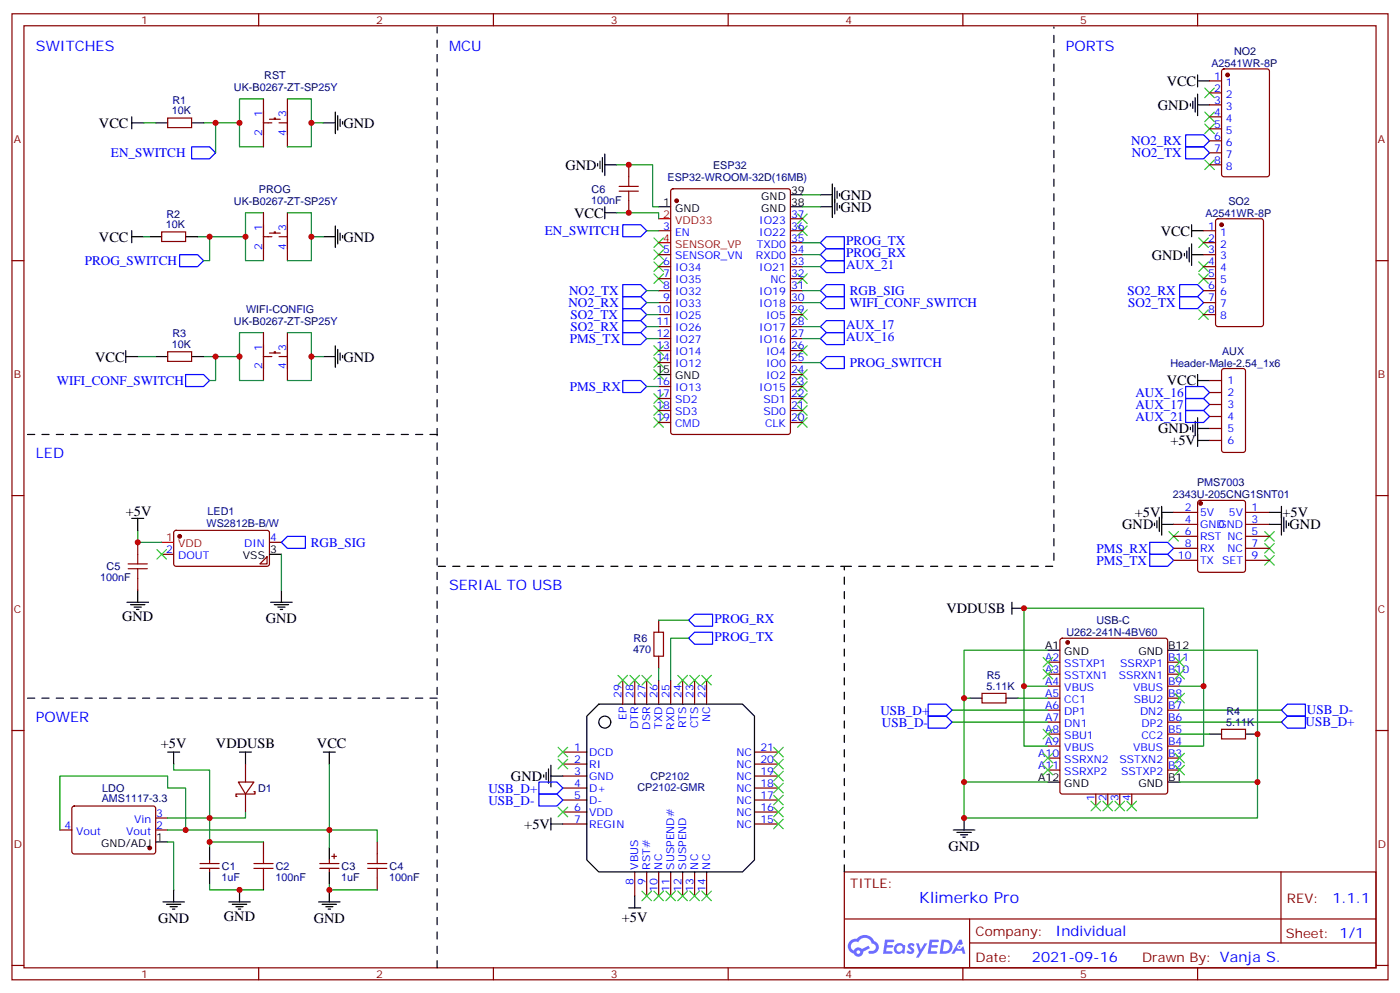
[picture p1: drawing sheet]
<svg xmlns="http://www.w3.org/2000/svg" width="412mm" height="292mm" viewBox="0 0 412 292" stroke-linecap="round" stroke-linejoin="round" font-family="sans-serif">
<g fill="none" stroke="#870000" stroke-width=".35">
<path d="M3.5 4.1h405.4v284.3h-405.4zM7.1 7.6h398.2v277.3h-398.2zM76.2 4.1v3.5M145.3 4.1v3.5M214.5 4.1v3.5M283.6 4.1v3.5M352.8 4.1v3.5M3.5 76.7h3.6M405.3 76.7h3.6M3.5 145.9h3.6M405.3 145.9h3.6M3.5 215h3.6"/>
<path d="M405.3 215h3.6M248.7 256.6h156.6v28.3h-156.6zM377.3 256.7v20.8M248.7 270.5h156.5M285.6 277.5h119.6M285.6 270.5v14.1M3.5 284.2h3.6M76.2 284.9v3.5M145.3 284.9v3.5M214.5 284.9v3.5M283.6 284.9v3.5M352.8 284.9v3.5"/>
<path d="M405.3 284.2h3.6"/>
</g>
<g fill="#5487ff">
<path d="M267.7 277.8a1.22 1.22 0 0 1 1.7 .3l-.4 .6a.47 .47 0 0 0-.3-.4 .47 .47 0 0 0-.5 .1l.1 .3a1.14 1.14 0 0 1 .8 1.7 1.14 1.14 0 0 1-1.9 0l-.2-.2 .5-.5 .7 .4a.29 .29 0 0 0 .3-.2 .29 .29 0 0 0-.2-.4 1.04 1.04 0 0 1-.6-1.7z"/>
<path d="M260.7 276.6h2.4l.3 .2-.2 .5h-1.8l-.1 .9h1.5l.3 .3-.3 .4h-1.6l-.2 1.1 1.7 .1 .2 .3-.2 .3h-2.6z"/>
<path d="M273.8 276.6h2.4l.3 .2-.1 .5h-1.8l-.2 .9h1.6l.3 .3-.4 .4h-1.6l-.1 1.1 1.7 .1 .2 .3-.2 .3h-2.6z"/>
<path d="M282.6 276.6h.7l.3 1.2-.6 .3a.69 .69 0 0 0-1 .3 .69 .69 0 0 0 .4 1 .69 .69 0 0 0 .9-.6l.5-.3 .6 2.2h-.8l-.2-.9h-1.8l-.5 .9h-.8z"/>
<path d="M269.8 277.7h.8l.6 1.8 1.1-1.8h.9l-2.6 4.1h-.8l.9-1.5z"/>
<path d="M277.4 276.6l-.6 4.1h1.3a2.11 2.11 0 0 0 2.5-2.1 2.11 2.11 0 0 0-2.5-2zM278.1 277.3a1.39 1.39 0 0 1 1.7 1.4 1.39 1.39 0 0 1-1.8 1.3h-.3z"/>
<path d="M263.7 278.2a1.54 1.54 0 0 0-.1 2.1 1.54 1.54 0 0 0 2.2 .2l.6 .2 .3-2.3-.2-.2-.4-.1a1.49 1.49 0 0 0-2.4 .1zM264 279.2a.94 .94 0 0 1 1.8 0 .94 .94 0 0 1-1.8 0z"/>
<path d="M250.4 276.9a2.18 2.18 0 0 0 1.1 3.8 1.44 1.44 0 0 0 1.6 .9 1.44 1.44 0 0 0 1.2-1.5l2-1-.5-.7-1.9 .9a1.47 1.47 0 0 0-2.4 .5 1.39 1.39 0 0 1-.7-2 1.39 1.39 0 0 1 2-.4 2.12 2.12 0 0 1 2.2-1.3 2.12 2.12 0 0 1 1.9 1.6 1.14 1.14 0 0 1 1.1 1.5 1.14 1.14 0 0 1-1.7 .7 .43 .43 0 0 0-.5 .3 .43 .43 0 0 0 .4 .5 1.98 1.98 0 0 0 2.5-1.2 1.98 1.98 0 0 0-1.2-2.5 3.1 3.1 0 0 0-5.3-.7l-.9 .1zM252.3 280.2a.55 .55 0 0 1 1.1 0 .55 .55 0 0 1-1.1 0z"/>
<circle cx="282.6" cy="278.7" r=".26"/>
</g>
<g fill="none" stroke="#3c3" stroke-width=".35">
<path d="M354.9 25.9l2.8 2.9M354.9 36.5l2.8 2.8M354.9 33l2.8 2.8M357.7 25.9l-2.8 2.9M357.7 36.5l-2.8 2.8M357.7 33l-2.8 2.8M354.9 47.1l2.8 2.8M357.7 47.1l-2.8 2.8M192.6 70l2.8 2.8M192.6 73.6l2.8 2.8M192.6 77.1l2.8 2.8M195.4 70l-2.8 2.8"/>
<path d="M195.4 73.6l-2.8 2.8M195.4 77.1l-2.8 2.8M234.9 63l2.9 2.8M234.9 66.5l2.9 2.8M237.8 63l-2.9 2.8M237.8 66.5l-2.9 2.8M353.1 77.1l2.9 2.8M353.1 70l2.9 2.8M356 77.1l-2.9 2.8M356 70l-2.9 2.8M192.6 80.6l2.8 2.8M195.4 80.6l-2.8 2.8"/>
<path d="M234.9 80.6l2.9 2.8M234.9 91.2l2.9 2.8M237.8 80.6l-2.9 2.8M237.8 91.2l-2.9 2.8M353.1 91.2l2.9 2.8M353.1 80.6l2.9 2.8M356 91.2l-2.9 2.8M356 80.6l-2.9 2.8M192.6 101.8l2.8 2.8M192.6 105.3l2.8 2.8M192.6 108.8l2.8 2.9M192.6 115.9l2.8 2.8"/>
<path d="M192.6 119.4l2.8 2.8M195.4 105.3l-2.8 2.8M195.4 108.8l-2.8 2.9M195.4 101.8l-2.8 2.8M195.4 115.9l-2.8 2.8M195.4 119.4l-2.8 2.8M234.9 101.8l2.9 2.8M234.9 108.8l2.9 2.9M234.9 112.4l2.9 2.8M234.9 115.9l2.9 2.8M234.9 119.4l2.9 2.8M237.8 101.8l-2.9 2.8"/>
<path d="M237.8 108.8l-2.9 2.9M237.8 112.4l-2.9 2.8M237.8 115.9l-2.9 2.8M237.8 119.4l-2.9 2.8M192.6 122.9l2.8 2.9M195.4 122.9l-2.8 2.9M234.9 122.9l2.9 2.9M237.8 122.9l-2.9 2.9M344.3 156.5l2.8 2.8M347.1 156.5l-2.8 2.8M372.5 156.5l2.9 2.8M372.5 160l2.9 2.8"/>
<path d="M375.4 156.5l-2.9 2.8M375.4 160l-2.9 2.8M46.2 161.7l2.8 2.9M49 161.7l-2.8 2.9M372.5 163.5l2.9 2.8M375.4 163.5l-2.9 2.8M182 198.8l2.9 2.8M184.9 198.8l-2.9 2.8M185.6 198.8l2.8 2.8M188.4 198.8l-2.8 2.8M189.1 198.8l2.8 2.8M191.9 198.8l-2.8 2.8"/>
<path d="M199.7 198.8l2.8 2.8M202.5 198.8l-2.8 2.8M203.2 198.8l2.8 2.8M206 198.8l-2.8 2.8M206.7 198.8l2.8 2.8M209.5 198.8l-2.8 2.8M307.3 197l2.8 2.8M307.3 193.5l2.8 2.8M310.1 193.5l-2.8 2.8M310.1 197l-2.8 2.8M346.1 193.5l2.8 2.8M346.1 197l2.8 2.8"/>
<path d="M348.9 193.5l-2.8 2.8M348.9 197l-2.8 2.8M164.4 220l2.8 2.8M167.2 220l-2.8 2.8M227.9 220l2.8 2.8M230.7 220l-2.8 2.8M307.3 214.7l2.8 2.8M310.1 214.7l-2.8 2.8M346.1 204.1l2.8 2.8M348.9 204.1l-2.8 2.8M164.4 223.5l2.8 2.8M164.4 237.6l2.8 2.8"/>
<path d="M167.2 237.6l-2.8 2.8M167.2 223.5l-2.8 2.8M227.9 237.6l2.8 2.8M227.9 234.1l2.8 2.8M227.9 230.5l2.8 2.9M227.9 227l2.8 2.8M227.9 223.5l2.8 2.8M230.7 223.5l-2.8 2.8M230.7 227l-2.8 2.8M230.7 230.5l-2.8 2.9M230.7 234.1l-2.8 2.8M230.7 237.6l-2.8 2.8"/>
<path d="M307.3 225.2l2.8 2.9M307.3 221.7l2.8 2.8M310.1 221.7l-2.8 2.8M310.1 225.2l-2.8 2.9M321.4 235.8l2.8 2.9M324.2 235.8l-2.8 2.9M324.9 235.8l2.8 2.9M327.7 235.8l-2.8 2.9M328.4 235.8l2.9 2.9M331.3 235.8l-2.9 2.9M332 235.8l2.8 2.9M334.8 235.8l-2.8 2.9"/>
<path d="M346.1 221.7l2.8 2.8M346.1 225.2l2.8 2.9M348.9 221.7l-2.8 2.8M348.9 225.2l-2.8 2.9M227.9 241.1l2.8 2.8M230.7 241.1l-2.8 2.8M189.1 262.3l2.8 2.8M191.9 262.3l-2.8 2.8M192.6 262.3l2.8 2.8M195.4 262.3l-2.8 2.8M196.1 262.3l2.9 2.8M199 262.3l-2.9 2.8"/>
<path d="M199.7 262.3l2.8 2.8M202.5 262.3l-2.8 2.8M203.2 262.3l2.8 2.8M206 262.3l-2.8 2.8M206.7 262.3l2.8 2.8M209.5 262.3l-2.8 2.8"/>
</g>
<g fill="none" stroke="#00f" stroke-width=".35">
<path d="M349.2 39.7h5.3l1.8 1.8-1.8 1.7h-5.3zM56.4 43.2h5.3l1.8 1.8-1.8 1.7h-5.3zM349.2 43.2h5.3l1.8 1.8-1.8 1.7h-5.3zM52.9 75h5.3l1.8 1.7-1.8 1.8h-5.3zM183.4 66.1h5.3l1.8 1.8-1.8 1.8h-5.3zM241.7 71.4l1.7-1.7h5.3v3.5h-5.3zM241.7 75l1.7-1.8h5.3v3.5h-5.3zM241.7 78.5l1.7-1.8h5.3v3.6h-5.3zM183.4 97.9h5.3l1.8 1.8-1.8 1.7h-5.3zM183.4 94.4h5.3l1.8 1.7-1.8 1.8h-5.3zM183.4 90.8h5.3l1.8 1.8-1.8 1.8h-5.3zM183.4 83.8h5.3l1.8 1.7-1.8 1.8h-5.3z"/>
<path d="M183.4 87.3h5.3l1.8 1.8-1.8 1.7h-5.3zM241.7 89.1l1.7-1.8h5.3v3.5h-5.3zM241.7 85.5l1.7-1.7h5.3v3.5h-5.3zM241.7 96.1l1.7-1.7h5.3v3.5h-5.3zM241.7 99.7l1.7-1.8h5.3v3.5h-5.3zM347.5 87.3h5.3l1.7 1.8-1.7 1.7h-5.3zM347.5 83.8h5.3l1.7 1.7-1.7 1.8h-5.3zM54.7 110.2h5.3l1.7 1.8-1.7 1.8h-5.3zM183.4 112h5.3l1.8 1.8-1.8 1.7h-5.3zM241.7 106.7l1.7-1.7h5.3v3.5h-5.3zM349.2 117.3h5.3l1.8 1.8-1.8 1.7h-5.3zM349.2 113.8h5.3l1.8 1.7-1.8 1.8h-5.3z"/>
<path d="M349.2 120.8h5.3l1.8 1.8-1.8 1.8h-5.3zM82.9 159.6l1.8-1.7h5.3v3.5h-5.3zM338.7 159.6h5.3l1.7 1.8-1.7 1.8h-5.3zM338.7 163.2h5.3l1.7 1.7-1.7 1.8h-5.3zM202.8 182.6l1.8-1.8h5.3v3.5h-5.3zM202.8 187.9l1.8-1.8h5.3v3.5h-5.3zM273.4 207.3h5.3l1.8 1.7-1.8 1.8h-5.3zM273.4 210.8h5.3l1.8 1.7-1.8 1.8h-5.3zM377.5 209l1.7-1.7h5.3v3.5h-5.3zM377.5 212.5l1.7-1.7h5.3v3.5h-5.3zM158.7 233.7h5.3l1.8 1.8-1.8 1.7h-5.3zM158.7 230.2h5.3l1.8 1.8-1.8 1.7h-5.3z"/>
</g>
<g fill="none" stroke="#000" stroke-width=".35">
<path d="M38.8 34.4v3.5M38.8 36.2h3.5M45.9 36.2h3.5M56.4 36.2h3.6M95.2 36.2h3.6M98.8 33v6.3M99.5 34v4.3M100.2 35.1v2.1M100.9 35.8v.7M350.7 30.5v.7M351.4 29.8v2.1M352.1 28.8v4.2"/>
<path d="M352.8 30.9h3.5M352.8 22v3.6M352.8 27.7v6.3M352.8 23.8h3.5M176 48.2v.7M176.7 47.4v2.2M177.4 46.4v4.2M178.2 45.3v6.4M178.2 48.5h3.5M232.8 57.3h3.6M241.7 57.3h3.5M245.2 54.2v9.8"/>
<path d="M245.9 55.2v7.8M246.6 56.3v2.1M246.6 59.8v2.1M247.3 57v.7M38.8 69.7h3.5M38.8 67.9v3.5M44.1 69.7h3.5M54.7 69.7h3.5M95.2 69.7h3.6M98.8 66.5v6.3M99.5 67.6v4.2M100.2 68.6v2.1"/>
<path d="M100.9 69.3v.7M178.2 62.6h3.5M178.2 60.9v3.5M194 60.9h3.6M232.8 60.9h3.6M241.7 60.9h3.5M247.3 60.5v.7M348.9 74.6v.7M349.6 73.9v2.1M350.3 72.8v4.3M351 75h3.5M351 66.1v3.6"/>
<path d="M351 71.8v6.3M351 67.9h3.5M37 105h3.6M37 103.2v3.5M45.9 105h3.5M56.4 105h3.6M95.2 105h3.6M98.8 101.8v6.3M99.5 102.8v4.3M100.2 103.9v2.1M100.9 104.6v.7M194 110.2h3.6"/>
<path d="M352.8 110.2v3.6M352.8 112h3.5M350.7 125.8v.7M351.4 125.1v2.1M352.1 124v4.2M352.8 122.9v8.5M352.8 129.6h3.5M352.8 126.1h3.5M38.8 152.6h3.5M40.6 152.6v3.5M340.1 154v.7M340.8 153.3v2.1"/>
<path d="M341.5 152.2v4.3M342.2 154.3h3.5M342.2 149v8.5M342.2 150.8h3.5M373.9 154.3h3.6M373.9 150.8h3.6M377.5 149v8.5M378.2 152.2v4.3M378.9 153.3v2.1M379.6 154v.7M37.4 177.3h6.3M38.5 178h4.2"/>
<path d="M39.5 178.7h2.1M40.2 179.4h.7M40.6 173.7v3.6M79.4 163.2h3.5M79.7 177.3h6.4M80.8 178h4.2M81.8 178.7h2.2M82.5 179.4h.8M82.9 173.7v3.6M298.1 179h3.5M298.1 177.3v3.5M308.7 191.4h3.5"/>
<path d="M344 191.4h3.5M176.4 207.3h42.3l3.5 3.5v42.3l-3.5 3.5h-42.3l-3.5-3.5v-42.3zM285.8 205.5h3.5M296.3 205.5h3.6M356.3 216.1h3.5M366.9 216.1h3.5M49.4 221.4h3.5M51.2 221.4v3.5M70.6 221.4h3.5M72.3 221.4v3.5M95.2 221.4h3.6M97 221.4v3.5"/>
<path d="M160.2 228.1v.7M160.9 227.4v2.1M161.6 226.3v4.2M162.3 228.4h3.5M162.3 225.2v6.4M308.7 230.2h3.5M344 230.2h3.5M45.9 247.8h3.5M61.7 249.6v3.5M61.7 256.6v3.6M97 249.6v3.5M97 256.6v3.6"/>
<path d="M162.3 240.8v3.5M162.3 242.5h3.5M280.8 244.3h6.4M281.9 245h4.2M282.9 245.7h2.1M283.6 246.4h.7M284 240.8v3.5M48 265.5h6.3M49 266.2h4.3M50.1 266.9h2.1M50.8 267.6h.7M51.2 261.9v3.6"/>
<path d="M67.4 265.5h6.3M68.4 266.2h4.3M69.5 266.9h2.1M70.2 267.6h.7M70.6 261.9v3.6M93.8 265.5h6.4M94.9 266.2h4.2M96 266.9h2.1M96.7 267.6h.7M97 261.9v3.6M185.2 267.2h3.5M187 263.7v3.5"/>
<circle cx="178.2" cy="212.5" r="1.76"/>
</g>
<g fill="none" stroke="#008700" stroke-width=".35">
<path d="M42.3 36.2h3.6M60 36.2h10.6v7h7M63.5 36.2v8.8M77.6 29.1h-7v7.1M84.7 29.1h7v7.1h3.5M91.7 36.2v7h-7M181.7 48.5h10.6v12.4h1.7M236.4 57.3h5.3M42.3 69.7h1.8M58.2 69.7h3.5v7h-1.7M72.3 69.7v7h5.3M77.6 62.6h-5.3v7.1h-10.6"/>
<path d="M84.7 62.6h7v14.1h-7M91.7 69.7h3.5M181.7 62.6h12.3v1.8M190.5 67.9h3.5M236.4 78.5h5.3M236.4 75h5.3M236.4 71.4h5.3M236.4 60.9h5.3M77.6 97.9h-7v7.1h-10.6M84.7 97.9h7v14.1h-7M190.5 99.7h3.5M190.5 96.1h3.5"/>
<path d="M190.5 89.1h3.5M190.5 85.5h3.5M190.5 92.6h3.5M236.4 99.7h5.3M236.4 96.1h5.3M236.4 89.1h5.3M236.4 85.5h5.3M40.6 105h5.3M63.5 105v7h-1.8M70.6 105v7h7M91.7 105h3.5M190.5 113.8h3.5"/>
<path d="M236.4 106.7h5.3M40.6 156.1v3.5h7M82.9 163.2v10.5M194 182.6h8.8M194 196.7v3.5M202.8 187.9h-5.2v12.3M308.7 191.4h-24.7v49.4h86.4v-49.4h-22.9M280.5 209h28.2M280.5 212.5h28.2M284 205.5h1.8M299.9 205.5h8.8M301.6 202h7.1"/>
<path d="M308.7 219.6h-7.1v-40.6h52.9v40.6h-7M347.5 209h30M347.5 212.5h30M347.5 216.1h8.8M347.5 202h7M51.2 224.9v1.8h10.5v22.9M72.3 239v1.8h-22.9M97 224.9v24.7M284 230.2h24.7M347.5 230.2h22.9M17.6 244.3v-15.9h31.8v3.6h5.3v12.3M49.4 247.8h1.8v14.1"/>
<path d="M49.4 244.3h61.7v3.5M61.7 247.8h15.9M61.7 260.2v1.7h15.9M97 260.2v1.7h14.1"/>
</g>
<g fill="none" stroke="#870000" stroke-width=".35">
<path d="M49.4 34.7h7v2.9h-7zM77.6 29.1v14.1M77.6 36.2h2.5M79.4 35.1h3.1M80.8 35.1v-.4h.3v.4M82.2 36.2h2.5M84.7 29.1v14.1M356.3 23.8h3.5M356.3 27.3h3.5M356.3 30.9h3.5M356.3 34.4h3.5M356.3 37.9h3.5"/>
<path d="M360.1 20.5l.4-.2h12.7l.7 .4v30.6l-.4 .7h-13l-.6-.4-.1-30.6zM185.2 48.5v3.5M185.2 59.1v3.5M197.8 55.8l.5-.2h33.8l.7 .4v71.2l-.4 .6-34.1 .1-.7-.5v-71.1zM356.3 41.5h3.5M356.3 45h3.5M356.3 48.5h3.5M47.6 68.3h7.1v2.8h-7.1zM77.6 62.6v14.1M77.6 69.7h2.5M79.4 68.6h3.1M80.8 68.6v-.3h.3v.3"/>
<path d="M82.2 69.7h2.5M84.7 62.6v14.1M194 67.9h3.6M194 75h3.6M194 78.5h3.6M232.8 67.9h3.6M232.8 71.4h3.6M232.8 75h3.6M232.8 78.5h3.6M232.8 64.4h3.6M354.5 67.9h3.6M354.5 71.4h3.6"/>
<path d="M354.5 75h3.6M354.5 78.5h3.6M358.3 64.6l.5-.2h12.7l.6 .4 .1 30.6-.5 .7h-12.9l-.7-.4v-30.6zM77.6 97.9v14.1M84.7 97.9v14.1M194 82h3.6M194 85.5h3.6M194 89.1h3.6M194 92.6h3.6M194 96.1h3.6M194 99.7h3.6M232.8 82h3.6"/>
<path d="M232.8 85.5h3.6M232.8 89.1h3.6M232.8 92.6h3.6M232.8 96.1h3.6M232.8 99.7h3.6M354.5 82h3.6M354.5 85.5h3.6M354.5 89.1h3.6M354.5 92.6h3.6M49.4 103.5h7v2.9h-7zM77.6 105h2.5M79.4 103.9h3.1"/>
<path d="M80.8 103.9v-.4h.3v.4M82.2 105h2.5M194 103.2h3.6M194 106.7h3.6M194 113.8h3.6M194 117.3h3.6M232.8 103.2h3.6M232.8 106.7h3.6M232.8 110.2h3.6M232.8 113.8h3.6M232.8 117.3h3.6M356.3 112h3.5"/>
<path d="M356.3 115.5h3.5M356.3 119.1h3.5M360.1 108.7l.4-.2h5.7l.6 .4 .1 23.6-.5 .6-5.9 .1-.6-.5-.1-23.5zM194 120.8h3.6M194 124.4h3.6M232.8 120.8h3.6M232.8 124.4h3.6M356.3 122.6h3.5M356.3 126.1h3.5M356.3 129.6h3.5M40.6 159.6v3.6M51.4 156.3l.5-.2 27 .1 .5 .6-.1 9.5-.6 .4-27.1-.1-.4-.6v-9.2z"/>
<path d="M79.4 159.6h3.5M345.7 150.8h7.1M345.7 154.3h7.1M345.7 157.9h7.1M353 147.5l.5-.2h12.7l.6 .4 .1 20-.5 .7-12.9 .1-.7-.5v-20zM366.9 150.8h7M366.9 154.3h7M366.9 157.9h7M40.6 170.2v3.5M47.6 163.2h3.6M78.7 163.9v2.1h-2.1zM345.7 161.4h7.1"/>
<path d="M345.7 164.9h7.1M366.9 161.4h7M366.9 164.9h7M194 182.6v3.5M194 193.1v3.6M308.7 194.9h3.5M308.7 198.4h3.5M312.4 188.1l.5-.2h30.4l.5 .2 .2 .5v44.4l-.3 .5-.4 .2h-30.4l-.5-.2-.2-.5v-44.4zM344 194.9h3.5M344 198.4h3.5M183.4 200.2v7.1M187 200.2v7.1"/>
<path d="M190.5 200.2v7.1M194 200.2v7.1M197.6 200.2v7.1M201.1 200.2v7.1M204.6 200.2v7.1M208.1 200.2v7.1M289.3 204.1h7v2.8h-7zM308.7 202h3.5M308.7 205.5h3.5M308.7 209h3.5M308.7 212.5h3.5M308.7 216.1h3.5"/>
<path d="M308.7 219.6h3.5M344 202h3.5M344 205.5h3.5M344 209h3.5M344 212.5h3.5M344 216.1h3.5M344 219.6h3.5M359.8 214.7h7.1v2.8h-7.1zM21.4 237.4l.5-.2 23.5 .1 .5 .6-.1 13-.6 .5-23.6-.1-.4-.7v-12.7zM70.2 230.2h4.6l-2.5 3.5zM72.3 224.9v5.3M72.3 233.7v5.3"/>
<path d="M74.8 233h.3v.7h-5.6v.7h.3M165.8 221.4h7.1M165.8 224.9h7.1M165.8 228.4h7.1M165.8 232h7.1M165.8 235.5h7.1M165.8 239h7.1M222.2 221.4h7.1M222.2 224.9h7.1M222.2 228.4h7.1M222.2 232h7.1M222.2 235.5h7.1"/>
<path d="M222.2 239h7.1M308.7 223.1h3.5M308.7 226.7h3.5M322.8 233.7v3.5M326.3 233.7v3.5M329.8 233.7v3.5M333.4 233.7v3.5M344 223.1h3.5M344 226.7h3.5M17.6 244.3h3.6M45.9 244.3h3.5M45.9 240.8h3.5"/>
<path d="M58.9 255.6h5.7M58.9 254.2h5.7M61.7 253.1v1.1M61.7 255.6v1M77.6 247.8v3.6M77.6 258.4v3.5M94.2 255.6h5.6M94.2 254.2h5.6M97 253.1v1.1M97 255.6v1M97.7 252.1h1.4M98.4 251.4v1.4"/>
<path d="M111.1 247.8v3.6M111.1 258.4v3.5M165.8 242.5h7.1M187 256.6v7.1M190.5 256.6v7.1M194 256.6v7.1M197.6 256.6v7.1M201.1 256.6v7.1M204.6 256.6v7.1M208.1 256.6v7.1M222.2 242.5h7.1"/>
</g>
<g fill="#870000" stroke="#870000" stroke-width=".35">
<circle cx="359.8" cy="66.1" r=".53"/>
<circle cx="361.6" cy="22" r=".53"/>
<circle cx="52.9" cy="157.9" r=".53"/>
<circle cx="314.5" cy="189.1" r=".53"/>
<circle cx="44.1" cy="249.6" r=".53"/>
<circle cx="353.7" cy="148.2" r=".53"/>
<circle cx="199.3" cy="59.1" r=".53"/>
</g>
<path d="M194 71.4h3.6M194 64.4h3.6M47.6 159.6h3.6" fill="none" stroke="#f00" stroke-width=".35"/>
<g fill="none" stroke="#a10000" stroke-width=".35">
<path d="M182.4 56.3h5.6M182.4 54.9h5.6M185.2 52v2.9M185.2 56.3v2.8M37.7 167.4h5.7M37.7 166h5.7M40.6 163.2v2.8M40.6 167.4v2.8M192.6 186.1h2.8v7h-2.8zM74.8 255.6h5.6M74.8 254.2h5.6M77.6 251.4v2.8"/>
<path d="M77.6 255.6v2.8M108.3 255.6h5.6M108.3 254.2h5.6M111.1 251.4v2.8M111.1 255.6v2.8"/>
</g>
<path d="M128.8 127.9h-121.7M248.7 166.7h61.7v-158.8M128.8 205.5h-121.7M248.7 256.6v-89.9h-119.9M128.8 284.9v-277" fill="none" stroke="#000" stroke-width=".35" stroke-dasharray="2.1 2.1"/>
<g fill="#c00">
<circle cx="63.5" cy="36.2" r=".88"/>
<circle cx="61.7" cy="69.7" r=".88"/>
<circle cx="63.5" cy="105" r=".88"/>
<circle cx="370.4" cy="216.1" r=".88"/>
<circle cx="370.4" cy="230.2" r=".88"/>
<circle cx="284" cy="230.2" r=".88"/>
<circle cx="284" cy="205.5" r=".88"/>
<circle cx="284" cy="240.8" r=".88"/>
<circle cx="354.5" cy="202" r=".88"/>
<circle cx="301.6" cy="202" r=".88"/>
<circle cx="301.6" cy="179" r=".88"/>
<circle cx="61.7" cy="240.8" r=".88"/>
<circle cx="61.7" cy="247.8" r=".88"/>
<circle cx="70.6" cy="261.9" r=".88"/>
<circle cx="97" cy="244.3" r=".88"/>
<circle cx="97" cy="261.9" r=".88"/>
<circle cx="40.6" cy="159.6" r=".88"/>
<circle cx="185.2" cy="48.5" r=".88"/>
<circle cx="185.2" cy="62.6" r=".88"/>
<circle cx="54.7" cy="244.3" r=".88"/>
<circle cx="70.6" cy="105" r=".88"/>
<circle cx="72.3" cy="69.7" r=".88"/>
<circle cx="70.6" cy="36.2" r=".88"/>
<circle cx="91.7" cy="36.2" r=".88"/>
<circle cx="91.7" cy="105" r=".88"/>
<circle cx="91.7" cy="69.7" r=".88"/>
</g>
<text font-size="4.6" fill="#00f" x="270.8" y="265.7">Klimerko Pro</text>
<g font-size="4.2" fill="#00f">
<text x="10.6" y="15">SWITCHES</text>
<text x="132.3" y="15">MCU</text>
<text x="314" y="15">PORTS</text>
<text x="10.6" y="134.9">LED</text>
<text x="132.3" y="173.7">SERIAL TO USB</text>
<text x="10.6" y="212.5">POWER</text>
<text x="392.5" y="265.9">1.1.1</text>
<text x="310.9" y="275.5">Individual</text>
<text x="304" y="283.3">2021-09-16</text>
</g>
<g font-size="4.2">
<text x="343.7" y="25.3">VCC</text>
<text x="341.1" y="32.4">GND</text>
<text x="29.2" y="37.6">VCC</text>
<text x="101.2" y="37.6">GND</text>
<text x="166.5" y="49.9">GND</text>
<text x="247.5" y="58.8">GND</text>
<text x="169.1" y="64">VCC</text>
<text x="247.5" y="62.3">GND</text>
<text x="29.2" y="71.1">VCC</text>
<text x="101.2" y="71.1">GND</text>
<text x="341.9" y="69.4">VCC</text>
<text x="339.3" y="76.5">GND</text>
<text x="28" y="106.4">VCC</text>
<text x="101.2" y="106.4">GND</text>
<text x="343.7" y="113.4">VCC</text>
<text x="341.2" y="127.5">GND</text>
<text x="344.7" y="131">+5V</text>
<text x="37" y="151.9">+5V</text>
<text x="330.6" y="155.8">GND</text>
<text x="334.3" y="152.2">+5V</text>
<text x="377.8" y="152.3">+5V</text>
<text x="379.9" y="155.8">GND</text>
<text x="36" y="182.9">GND</text>
<text x="78.3" y="183.4">GND</text>
<text x="278.8" y="180.6">VDDUSB</text>
<text x="47.4" y="220.2">+5V</text>
<text x="63.6" y="220.1">VDDUSB</text>
<text x="93.4" y="220.2">VCC</text>
<text x="150.5" y="229.7">GND</text>
<text x="154.4" y="243.9">+5V</text>
<text x="279.4" y="250.5">GND</text>
<text x="46.6" y="271.6">GND</text>
<text x="66" y="271.1">GND</text>
<text x="92.4" y="271.6">GND</text>
<text x="183.2" y="271.2">+5V</text>
</g>
<g font-size="3.9" fill="#00f">
<text x="32.7" y="46.3">EN_SWITCH</text>
<text x="333.2" y="42.7">NO2_RX</text>
<text x="333.4" y="46.3">NO2_TX</text>
<text x="160.5" y="69.3">EN_SWITCH</text>
<text x="249.2" y="72.2">PROG_TX</text>
<text x="249.2" y="75.7">PROG_RX</text>
<text x="25" y="78.1">PROG_SWITCH</text>
<text x="249.2" y="79.3">AUX_21</text>
<text x="167.6" y="86.8">NO2_TX</text>
<text x="250.3" y="86.8">RGB_SIG</text>
<text x="332.1" y="86.8">SO2_RX</text>
<text x="167.4" y="90.3">NO2_RX</text>
<text x="168" y="93.9">SO2_TX</text>
<text x="250.3" y="90.4">WIFI_CONF_SWITCH</text>
<text x="332.3" y="90.4">SO2_TX</text>
<text x="167.8" y="100.9">PMS_TX</text>
<text x="168" y="97.4">SO2_RX</text>
<text x="249.2" y="96.9">AUX_17</text>
<text x="249.2" y="100.5">AUX_16</text>
<text x="16.7" y="113.4">WIFI_CONF_SWITCH</text>
<text x="250.3" y="108">PROG_SWITCH</text>
<text x="167.8" y="115">PMS_RX</text>
<text x="334.5" y="116.8">AUX_16</text>
<text x="334.5" y="123.9">AUX_21</text>
<text x="334.5" y="120.3">AUX_17</text>
<text x="91.6" y="160.9">RGB_SIG</text>
<text x="323" y="166.2">PMS_TX</text>
<text x="323" y="162.7">PMS_RX</text>
<text x="210.4" y="183.3">PROG_RX</text>
<text x="210.4" y="188.6">PROG_TX</text>
<text x="259.3" y="210.4">USB_D+</text>
<text x="259.8" y="213.9">USB_D-</text>
<text x="384.6" y="213.8">USB_D+</text>
<text x="385" y="210.3">USB_D-</text>
<text x="143.9" y="233.3">USB_D+</text>
<text x="143.9" y="236.8">USB_D-</text>
</g>
<g font-size="3.9" fill="#800">
<text x="250.5" y="261.2">TITLE:</text>
<text x="379.1" y="265.9">REV:</text>
<text x="287.4" y="275.4">Company:</text>
<text x="378.7" y="276">Sheet: 1/1</text>
<text x="287.4" y="283.1">Date:</text>
<text x="336.4" y="283.2">Drawn By: Vanja S.</text>
</g>
<g font-size="3.2" fill="#800">
<text x="41.6" y="7.1">1</text>
<text x="110.8" y="7.1">2</text>
<text x="179.9" y="7.1">3</text>
<text x="249.1" y="7.1">4</text>
<text x="318.2" y="7.1">5</text>
<text x="4.1" y="42.2">A</text>
<text x="405.9" y="42.2">A</text>
<text x="4.1" y="111.3">B</text>
<text x="405.9" y="111.3">B</text>
<text x="4.1" y="180.4">C</text>
<text x="405.9" y="180.4">C</text>
<text x="4.1" y="249.6">D</text>
<text x="405.9" y="249.6">D</text>
<text x="41.6" y="287.9">1</text>
<text x="110.8" y="287.9">2</text>
<text x="179.9" y="287.9">3</text>
<text x="249.1" y="287.9">4</text>
<text x="318.2" y="287.9">5</text>
</g>
<g font-size="3.2" fill="#000080">
<text x="363.5" y="16.1">NO2</text>
<text x="77.8" y="23.2">RST</text>
<text x="356.8" y="19.7">A2541WR-8P</text>
<text x="68.9" y="26.8">UK-B0267-ZT-SP25Y</text>
<text x="50.6" y="33.7">10K</text>
<text x="50.8" y="30.5">R1</text>
<text x="196.6" y="53.2">ESP32-WROOM-32D(16MB)</text>
<text x="210.1" y="49.7">ESP32</text>
<text x="76.3" y="56.8">PROG</text>
<text x="174.2" y="59.9">100nF</text>
<text x="174.3" y="56.7">C6</text>
<text x="49" y="64">R2</text>
<text x="68.9" y="60.3">UK-B0267-ZT-SP25Y</text>
<text x="355.1" y="63.8">A2541WR-8P</text>
<text x="361.8" y="60.2">SO2</text>
<text x="48.9" y="67.2">10K</text>
<text x="68.9" y="95.6">UK-B0267-ZT-SP25Y</text>
<text x="72.5" y="92">WIFI-CONFIG</text>
<text x="50.8" y="99.3">R3</text>
<text x="50.6" y="102.5">10K</text>
<text x="344.8" y="107.9">Header-Male-2.54_1x6</text>
<text x="360" y="104.3">AUX</text>
<text x="352.6" y="143.2">PMS7003</text>
<text x="345.5" y="146.7">2343U-205CNG1SNT01</text>
<text x="60.9" y="155">WS2812B-B/W</text>
<text x="61.1" y="151.7">LED1</text>
<text x="31.4" y="167.8">C5</text>
<text x="29.5" y="171">100nF</text>
<text x="323" y="183.7">USB-C</text>
<text x="186.6" y="189">R6</text>
<text x="314.2" y="187.2">U262-241N-4BV60</text>
<text x="186.5" y="192.2">470</text>
<text x="290.6" y="203">5.11K</text>
<text x="290.7" y="199.8">R5</text>
<text x="361.2" y="213.6">5.11K</text>
<text x="361.3" y="210.4">R4</text>
<text x="30.1" y="233">LDO</text>
<text x="76" y="233.1">D1</text>
<text x="187.8" y="232.9">CP2102-GMR</text>
<text x="191.6" y="229.6">CP2102</text>
<text x="30" y="236.2">AMS1117-3.3</text>
<text x="65.4" y="256.1">C1</text>
<text x="81.2" y="256">C2</text>
<text x="100.6" y="256">C3</text>
<text x="114.8" y="256">C4</text>
<text x="65.3" y="259.2">1uF</text>
<text x="81.1" y="259.2">100nF</text>
<text x="100.5" y="259.2">1uF</text>
<text x="114.7" y="259.2">100nF</text>
</g>
<g font-size="3.2" fill="#00f">
<text x="357.6" y="23.5">1</text>
<text x="357.6" y="27">2</text>
<text x="361.1" y="25.2">1</text>
<text x="361.1" y="28.8">2</text>
<text x="77.3" y="34.4" transform="rotate(-90 77.3 34.4)">1</text>
<text x="84.3" y="34.4" transform="rotate(-90 84.3 34.4)">3</text>
<text x="357.6" y="30.5">3</text>
<text x="357.6" y="34">4</text>
<text x="361.1" y="32.3">3</text>
<text x="361.1" y="35.8">4</text>
<text x="77.3" y="39.9" transform="rotate(-90 77.3 39.9)">2</text>
<text x="84.3" y="39.9" transform="rotate(-90 84.3 39.9)">4</text>
<text x="357.6" y="37.6">5</text>
<text x="357.6" y="41.1">6</text>
<text x="361.1" y="39.3">5</text>
<text x="357.6" y="44.6">7</text>
<text x="361.1" y="42.9">6</text>
<text x="361.1" y="46.4">7</text>
<text x="357.6" y="48.2">8</text>
<text x="361.1" y="49.9">8</text>
<text x="223.7" y="65.8">IO23</text>
<text x="233" y="64">37</text>
<text x="77.3" y="67.9" transform="rotate(-90 77.3 67.9)">1</text>
<text x="84.3" y="67.9" transform="rotate(-90 84.3 67.9)">3</text>
<text x="195.4" y="67.6">3</text>
<text x="198.9" y="69.3">EN</text>
<text x="223.7" y="69.3">IO22</text>
<text x="233" y="67.6">36</text>
<text x="233" y="71.1">35</text>
<text x="355.9" y="67.6">1</text>
<text x="355.9" y="71.1">2</text>
<text x="359.4" y="69.3">1</text>
<text x="77.3" y="73.5" transform="rotate(-90 77.3 73.5)">2</text>
<text x="84.3" y="73.5" transform="rotate(-90 84.3 73.5)">4</text>
<text x="195.4" y="74.6">5</text>
<text x="198.9" y="76.4">SENSOR_VN</text>
<text x="222.7" y="76.4">RXD0</text>
<text x="222.9" y="72.8">TXD0</text>
<text x="233" y="74.6">34</text>
<text x="355.9" y="74.6">3</text>
<text x="359.4" y="72.8">2</text>
<text x="359.4" y="76.4">3</text>
<text x="195.4" y="81.7">7</text>
<text x="195.4" y="78.1">6</text>
<text x="198.9" y="83.4">IO35</text>
<text x="198.9" y="79.9">IO34</text>
<text x="223.7" y="79.9">IO21</text>
<text x="226.9" y="83.4">NC</text>
<text x="233" y="78.1">33</text>
<text x="233" y="81.7">32</text>
<text x="355.9" y="78.1">4</text>
<text x="355.9" y="81.7">5</text>
<text x="359.4" y="79.9">4</text>
<text x="359.4" y="83.4">5</text>
<text x="195.4" y="88.7">9</text>
<text x="195.4" y="85.2">8</text>
<text x="198.9" y="87">IO32</text>
<text x="223.7" y="87">IO19</text>
<text x="233" y="85.2">31</text>
<text x="233" y="88.7">30</text>
<text x="355.9" y="85.2">6</text>
<text x="355.9" y="88.7">7</text>
<text x="359.4" y="87">6</text>
<text x="193.3" y="95.8">11</text>
<text x="193.3" y="92.3">10</text>
<text x="198.9" y="94">IO25</text>
<text x="198.9" y="90.5">IO33</text>
<text x="223.7" y="90.5">IO18</text>
<text x="225.7" y="94">IO5</text>
<text x="233" y="92.3">29</text>
<text x="233" y="95.8">28</text>
<text x="355.9" y="92.3">8</text>
<text x="359.4" y="90.5">7</text>
<text x="359.4" y="94">8</text>
<text x="193.3" y="99.3">12</text>
<text x="198.9" y="101.1">IO27</text>
<text x="198.9" y="97.5">IO26</text>
<text x="223.7" y="97.5">IO17</text>
<text x="223.7" y="101.1">IO16</text>
<text x="233" y="99.3">27</text>
<text x="77.3" y="103.2" transform="rotate(-90 77.3 103.2)">1</text>
<text x="84.3" y="103.2" transform="rotate(-90 84.3 103.2)">3</text>
<text x="193.3" y="106.4">14</text>
<text x="193.3" y="102.8">13</text>
<text x="198.9" y="104.6">IO14</text>
<text x="225.7" y="104.6">IO4</text>
<text x="233" y="102.8">26</text>
<text x="233" y="106.4">25</text>
<text x="77.3" y="108.7" transform="rotate(-90 77.3 108.7)">2</text>
<text x="84.3" y="108.7" transform="rotate(-90 84.3 108.7)">4</text>
<text x="193.3" y="113.4">16</text>
<text x="198.9" y="108.1">IO12</text>
<text x="225.7" y="108.1">IO0</text>
<text x="225.7" y="111.7">IO2</text>
<text x="233" y="109.9">24</text>
<text x="233" y="113.4">23</text>
<text x="361.6" y="113.1">1</text>
<text x="193.3" y="116.9">17</text>
<text x="198.9" y="118.7">SD2</text>
<text x="198.9" y="115.2">IO13</text>
<text x="223.7" y="115.2">IO15</text>
<text x="224.9" y="118.7">SD1</text>
<text x="233" y="116.9">22</text>
<text x="361.6" y="116.6">2</text>
<text x="193.3" y="124">19</text>
<text x="193.3" y="120.5">18</text>
<text x="198.9" y="125.8">CMD</text>
<text x="198.9" y="122.2">SD3</text>
<text x="224.9" y="122.2">SD0</text>
<text x="225.4" y="125.8">CLK</text>
<text x="233" y="120.5">21</text>
<text x="233" y="124">20</text>
<text x="361.6" y="120.1">3</text>
<text x="361.6" y="123.6">4</text>
<text x="361.6" y="127.2">5</text>
<text x="361.6" y="130.7">6</text>
<text x="349" y="150.5">2</text>
<text x="349" y="154">4</text>
<text x="353.5" y="151.9">5V</text>
<text x="353.5" y="155.4">GND</text>
<text x="358.9" y="155.4">GND</text>
<text x="362" y="151.9">5V</text>
<text x="368.7" y="150.5">1</text>
<text x="368.7" y="154">3</text>
<text x="71.9" y="161">DIN</text>
<text x="79.6" y="159.3">4</text>
<text x="349" y="157.5">6</text>
<text x="349" y="161">8</text>
<text x="353.5" y="158.9">RST NC</text>
<text x="368.7" y="157.5">5</text>
<text x="368.7" y="161">7</text>
<text x="49" y="162.8">2</text>
<text x="52.5" y="164.6">DOUT</text>
<text x="347" y="164.6">10</text>
<text x="353.5" y="162.5">RX</text>
<text x="353.5" y="166">TX</text>
<text x="360.1" y="166">SET</text>
<text x="361.6" y="162.5">NC</text>
<text x="368.7" y="164.6">9</text>
<text x="307.8" y="194.6">A2</text>
<text x="313.5" y="196.3">SSTXP1</text>
<text x="330" y="196.3">SSRXP1</text>
<text x="344.1" y="194.6">B11</text>
<text x="307.8" y="198.1">A3</text>
<text x="307.8" y="201.6">A4</text>
<text x="313.5" y="199.8">SSTXN1</text>
<text x="313.5" y="203.4">VBUS</text>
<text x="329.5" y="199.8">SSRXN1</text>
<text x="333.8" y="203.4">VBUS</text>
<text x="344.1" y="201.6">B9</text>
<text x="344.1" y="198.1">B10</text>
<text x="183.1" y="205.5" transform="rotate(-90 183.1 205.5)">29</text>
<text x="186.6" y="205.5" transform="rotate(-90 186.6 205.5)">28</text>
<text x="190.1" y="205.5" transform="rotate(-90 190.1 205.5)">27</text>
<text x="193.7" y="205.5" transform="rotate(-90 193.7 205.5)">26</text>
<text x="197.2" y="205.5" transform="rotate(-90 197.2 205.5)">25</text>
<text x="200.7" y="205.5" transform="rotate(-90 200.7 205.5)">24</text>
<text x="204.3" y="205.5" transform="rotate(-90 204.3 205.5)">23</text>
<text x="207.8" y="205.5" transform="rotate(-90 207.8 205.5)">22</text>
<text x="307.8" y="205.1">A5</text>
<text x="307.8" y="208.7">A6</text>
<text x="313.5" y="206.9">CC1</text>
<text x="334" y="206.9">SBU2</text>
<text x="344.1" y="208.7">B7</text>
<text x="344.1" y="205.1">B8</text>
<text x="184.5" y="211.9" transform="rotate(-90 184.5 211.9)">EP</text>
<text x="188" y="214.6" transform="rotate(-90 188 214.6)">DTR</text>
<text x="191.6" y="214.8" transform="rotate(-90 191.6 214.8)">DSR</text>
<text x="195.1" y="214.5" transform="rotate(-90 195.1 214.5)">TXD</text>
<text x="198.6" y="214.8" transform="rotate(-90 198.6 214.8)">RXD</text>
<text x="202.1" y="214.3" transform="rotate(-90 202.1 214.3)">RTS</text>
<text x="205.7" y="214.3" transform="rotate(-90 205.7 214.3)">CTS</text>
<text x="209.2" y="212.6" transform="rotate(-90 209.2 212.6)">NC</text>
<text x="307.8" y="212.2">A7</text>
<text x="307.8" y="215.7">A8</text>
<text x="313.5" y="210.4">DP1</text>
<text x="313.5" y="214">DN1</text>
<text x="335.8" y="210.4">DN2</text>
<text x="336.3" y="214">DP2</text>
<text x="344.1" y="215.7">B5</text>
<text x="344.1" y="212.2">B6</text>
<text x="169.1" y="221">1</text>
<text x="224" y="221">21</text>
<text x="307.8" y="219.3">A9</text>
<text x="313.5" y="217.5">SBU1</text>
<text x="313.5" y="221">VBUS</text>
<text x="333.8" y="221">VBUS</text>
<text x="336.2" y="217.5">CC2</text>
<text x="344.1" y="219.3">B4</text>
<text x="169.1" y="224.5">2</text>
<text x="173.6" y="222.4">DCD</text>
<text x="173.6" y="226">RI</text>
<text x="217" y="226">NC</text>
<text x="217" y="222.4">NC</text>
<text x="224" y="224.5">20</text>
<text x="305.8" y="222.8">A10</text>
<text x="305.8" y="226.3">A11</text>
<text x="313.5" y="224.5">SSRXN2</text>
<text x="329.8" y="224.5">SSTXN2</text>
<text x="344.1" y="226.3">B2</text>
<text x="344.1" y="222.8">B3</text>
<text x="169.1" y="228.1">3</text>
<text x="169.1" y="231.6">4</text>
<text x="173.6" y="229.5">GND</text>
<text x="173.6" y="233">D+</text>
<text x="217" y="233">NC</text>
<text x="217" y="229.5">NC</text>
<text x="224" y="231.6">18</text>
<text x="224" y="228.1">19</text>
<text x="313.5" y="228.1">SSRXP2</text>
<text x="330.3" y="228.1">SSTXP2</text>
<text x="169.1" y="235.1">5</text>
<text x="169.1" y="238.7">6</text>
<text x="173.6" y="236.5">D-</text>
<text x="217" y="236.5">NC</text>
<text x="224" y="238.7">16</text>
<text x="224" y="235.1">17</text>
<text x="322.4" y="235.7" transform="rotate(-90 322.4 235.7)">1</text>
<text x="326" y="235.7" transform="rotate(-90 326 235.7)">2</text>
<text x="329.5" y="235.7" transform="rotate(-90 329.5 235.7)">3</text>
<text x="333" y="235.7" transform="rotate(-90 333 235.7)">4</text>
<text x="19" y="243.9">4</text>
<text x="22.5" y="245.7">Vout</text>
<text x="37.2" y="245.7">Vout</text>
<text x="39.5" y="242.2">Vin</text>
<text x="46" y="243.9">2</text>
<text x="46" y="240.4">3</text>
<text x="169.1" y="242.2">7</text>
<text x="173.6" y="240.1">VDD</text>
<text x="173.6" y="243.6">REGIN</text>
<text x="217" y="243.6">NC</text>
<text x="217" y="240.1">NC</text>
<text x="224" y="242.2">15</text>
<text x="188" y="255.9" transform="rotate(-90 188 255.9)">VBUS</text>
<text x="191.6" y="255.9" transform="rotate(-90 191.6 255.9)">RST#</text>
<text x="195.1" y="255.9" transform="rotate(-90 195.1 255.9)">NC</text>
<text x="198.6" y="255.9" transform="rotate(-90 198.6 255.9)">SUSPEND#</text>
<text x="202.1" y="255.9" transform="rotate(-90 202.1 255.9)">SUSPEND</text>
<text x="205.7" y="255.9" transform="rotate(-90 205.7 255.9)">NC</text>
<text x="209.2" y="255.9" transform="rotate(-90 209.2 255.9)">NC</text>
<text x="186.6" y="260.4" transform="rotate(-90 186.6 260.4)">8</text>
<text x="190.1" y="260.4" transform="rotate(-90 190.1 260.4)">9</text>
<text x="193.7" y="262.4" transform="rotate(-90 193.7 262.4)">10</text>
<text x="197.2" y="262.4" transform="rotate(-90 197.2 262.4)">11</text>
<text x="200.7" y="262.4" transform="rotate(-90 200.7 262.4)">12</text>
<text x="204.3" y="262.4" transform="rotate(-90 204.3 262.4)">13</text>
<text x="207.8" y="262.4" transform="rotate(-90 207.8 262.4)">14</text>
</g>
<g font-size="3.2">
<text x="224.2" y="58.7">GND</text>
<text x="233" y="57">39</text>
<text x="195.4" y="60.5">1</text>
<text x="198.9" y="62.3">GND</text>
<text x="224.2" y="62.3">GND</text>
<text x="233" y="60.5">38</text>
<text x="193.3" y="109.9">15</text>
<text x="198.9" y="111.7">GND</text>
<text x="71.6" y="164.6">VSS</text>
<text x="79.6" y="162.8">3</text>
<text x="307.8" y="191">A1</text>
<text x="344.1" y="191">B12</text>
<text x="313.5" y="192.8">GND</text>
<text x="335.4" y="192.8">GND</text>
<text x="305.8" y="229.8">A12</text>
<text x="313.5" y="231.6">GND</text>
<text x="335.4" y="231.6">GND</text>
<text x="344.1" y="229.8">B1</text>
<text x="29.8" y="249.2">GND/ADJ</text>
<text x="46" y="247.5">1</text>
</g>
<g font-size="3.2" fill="#f00">
<text x="195.4" y="64">2</text>
<text x="198.9" y="65.8">VDD33</text>
<text x="195.4" y="71.1">4</text>
<text x="198.9" y="72.8">SENSOR_VP</text>
<text x="49" y="159.3">1</text>
<text x="52.5" y="161">VDD</text>
</g>
</svg>
